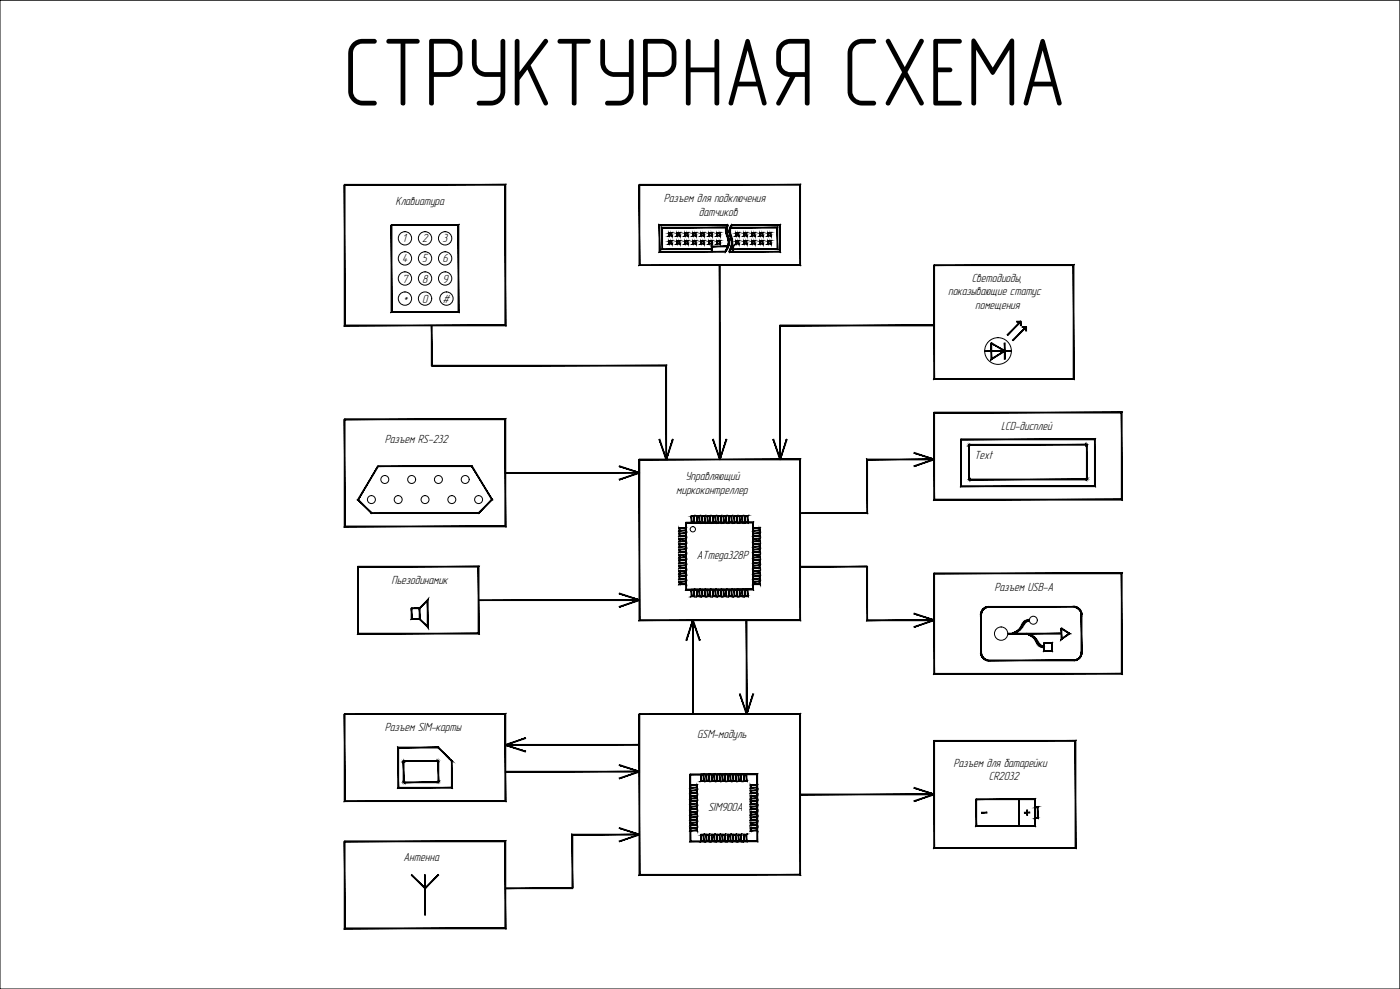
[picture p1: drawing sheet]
<svg xmlns="http://www.w3.org/2000/svg" width="841mm" height="594mm" viewBox="0 0 841 594" stroke-linecap="round" stroke-linejoin="round" font-family="sans-serif">
<!-- layer: KONTUR -->
<path d="M0 0h841v594h-841z" fill="none" stroke="#000" stroke-width=".6"/>
<!-- layer: Sheet -->
<g fill="#000" stroke="#000" stroke-width=".6">
<path d="M207 111h97zM207 111h97h-1zM303 111l1 85v-85zM303 111l1 85-1-1zM207 196h97l-1-1zM207 195h96l-96 1zM207 111v85v-1zM207 111v84z"/>
<path d="M384 111h97zM384 111h97h-1zM480 111l1 48v-48zM480 111l1 48h-1zM384 159h97h-1zM384 159h96h-96zM384 111v48zM384 111v48z"/>
<path d="M235 135h41zM235 135h41h-1zM276 135h-1l1 53zM275 135l1 53-1-1zM235 188h41l-1-1zM235 188v-1h40zM235 135v53v-1zM235 135v52z"/>
<path d="M402 140h2zM402 140h2zM403 140l1 2v-2zM403 140l1 2zM402 142h2l-1-1zM402 142l1-1zM402 140v2v-1zM402 140v1z"/>
<path d="M407 140h1zM407 140h1zM408 140v2v-2zM408 140v2zM406 142h2v-1zM407 141h1l-2 1zM406 140v2l1-1zM406 140h1v1z"/>
<path d="M411 140h2zM411 140h2zM413 140v2v-2zM413 140v2zM411 142h2v-1zM411 142l2-1zM411 140v2l1-1zM411 140h1v1z"/>
<path d="M416 140h2zM416 140h2zM418 140v2v-2zM418 140v2zM416 142h2v-1zM416 142l2-1zM416 140v2l1-1zM416 140h1v1z"/>
<path d="M421 140h2zM421 140h2zM422 140l1 2v-2zM422 140l1 2zM421 142h2l-1-1zM421 142l1-1zM421 140v2v-1zM421 140v1z"/>
<path d="M426 140h2zM426 140h2zM428 140h-1l1 2zM427 140l1 2zM426 142h2l-1-1zM426 142l1-1zM426 140v2v-1zM426 140v1z"/>
<path d="M431 140h2zM431 140h2zM433 140h-1l1 2zM432 140l1 2zM431 142h2l-1-1zM431 142l1-1zM431 140v2v-1zM431 140v1z"/>
<path d="M398 137h38v-1zM398 136h38l-38 1zM398 136v13v-12zM398 136v13v1zM398 149v1l30-1zM398 150l30-1v1z"/>
<path d="M396 135h41zM396 135h41h-41zM396 135v16v-16zM396 135v16zM396 151h40zM396 151h40z"/>
<path d="M437 135v1zM437 135v1zM436 136l1 1zM436 136l1 1zM436 137h1zM436 137h1zM436 137l1 1zM436 137l1 1zM436 138h1zM436 138h1zM436 138l1 1zM436 138l1 1zM436 139h1zM436 139h1zM436 139l1 1zM436 139l1 1zM436 140h1zM436 140h1zM436 140h1zM436 140h1zM436 141h1zM436 141h1zM437 141v1zM437 141v1zM437 142l1 1zM437 142l1 1zM437 143h1zM437 143h1zM437 143h1zM437 143h1zM437 143l1 1zM437 143l1 1zM437 144h1zM437 144h1zM438 144v1zM438 144v1zM438 145v1zM438 145v1zM438 146v1zM438 146v1zM437 147h1zM437 147h1zM437 147l1 1zM437 147l1 1zM437 148v1l1-1zM437 148v1zM437 148v1zM437 148v1zM437 149v1v-1zM437 149v1h-1zM436 150v1l1-1zM436 150v1v-1zM436 150v1zM436 150v1h-1z"/>
<path d="M439 136v1l28-1zM439 137l28-1v1zM467 136v1v13zM467 137v13v-1zM440 150h27v-1zM440 149h27l-27 1z"/>
<path d="M440 135h29zM440 135h29h-1zM469 135h-1l1 16zM468 135l1 16h-1zM438 151h31h-1zM438 151h30h-30z"/>
<path d="M439 135l1 1zM439 135l1 1zM439 136v1zM439 136v1zM438 137l1 1zM438 137l1 1zM438 138h1zM438 138h1zM438 138l1 1zM438 138l1 1zM438 139h1zM438 139h1zM438 139l1 1zM438 139l1 1zM438 140h1zM438 140h1zM438 140h1zM438 140h1zM438 141h1zM438 141h1zM438 141h1zM438 141h1zM439 141v1zM439 141v1zM439 142v1zM439 142v1zM439 143h1zM439 143h1zM439 143h1zM439 143h1zM439 143l1 1zM439 143l1 1zM439 144h1zM439 144h1zM439 144l1 1zM439 144l1 1zM439 145h1zM439 145h1zM440 145v1zM440 145v1zM440 146v1zM440 146v1zM439 147h1zM439 147h1zM439 147l1 1zM439 147l1 1zM439 148l1 1zM439 148l1 1zM439 148v1h1zM439 148v1zM439 149v1zM439 149v1zM439 150v1v-1zM439 150v1zM438 150v1h1zM438 150v1z"/>
<path d="M442 140h2zM442 140h2zM444 140h-1l1 2zM443 140l1 2zM442 142h2l-1-1zM442 142l1-1zM442 140v2v-1zM442 140v1z"/>
<path d="M447 140h2zM447 140h2zM449 140h-1l1 2zM448 140l1 2zM447 142h2l-1-1zM447 142l1-1zM447 140v2v-1zM447 140v1z"/>
<path d="M452 140h2zM452 140h2zM454 140h-1l1 2zM453 140l1 2zM451 142h3l-1-1zM452 141h1l-2 1zM451 140v2l1-1zM451 140h1v1z"/>
<path d="M457 140h1zM457 140h1zM458 140v2zM458 140v2zM456 142h2v-1zM456 142l2-1zM456 140v2l1-1zM456 140h1v1z"/>
<path d="M461 140h2zM461 140h2zM463 140v2zM463 140v2zM461 142h2v-1zM461 142l2-1zM461 140v2l1-1zM461 140h1v1z"/>
<path d="M402 145h2zM402 145h2zM403 145l1 2v-2zM403 145l1 2zM402 147h2l-1-1zM402 147l1-1zM402 145v2v-1zM402 145v1z"/>
<path d="M407 145h1zM407 145h1zM408 145v2v-2zM408 145v2zM406 147h2v-1zM406 147l2-1zM406 145v2l1-1zM406 145h1v1z"/>
<path d="M411 145h2zM411 145h2zM413 145v2v-2zM413 145v2zM411 147h2v-1zM411 147l2-1zM411 145v2l1-1zM411 145h1v1z"/>
<path d="M416 145h2zM416 145h2zM418 145v2v-2zM418 145v2zM416 147h2v-1zM416 147l2-1zM416 145v2l1-1zM416 145h1v1z"/>
<path d="M421 145h2zM421 145h2zM422 145l1 2v-2zM422 145l1 2zM421 147h2l-1-1zM421 147l1-1zM421 145v2v-1zM421 145v1z"/>
<path d="M426 145h2zM426 145h2zM428 145h-1l1 2zM427 145l1 2zM426 147h2l-1-1zM426 147l1-1zM426 145v2v-1zM426 145v1z"/>
<path d="M431 145h2zM431 145h2zM433 145h-1l1 2zM432 145l1 2zM431 147h2l-1-1zM431 147l1-1zM431 145v2v-1zM431 145v1z"/>
<path d="M432 159l1 117v-117zM432 159l1 117h-1z"/>
<path d="M428 148h9zM427 148h10h-9zM427 148l1 3v-3zM427 148l1 3h-1z"/>
<path d="M440 148h1zM440 148h1zM441 148h-1l1 3zM440 148l1 3h-1z"/>
<path d="M442 145h2zM442 145h2zM443 145l1 2v-2zM443 145l1 2zM442 147h2l-1-1zM442 147l1-1zM442 145v2v-1zM442 145v1z"/>
<path d="M447 145h2zM447 145h2zM448 145l1 2v-2zM448 145l1 2zM447 147h2l-1-1zM447 147l1-1zM447 145v2v-1zM447 145v1z"/>
<path d="M452 145h2zM452 145h2zM454 145h-1l1 2zM453 145l1 2zM451 147h3l-1-1zM451 147l2-1zM451 145v2l1-1zM451 145h1v1z"/>
<path d="M457 145h1zM457 145h1zM458 145v2zM458 145v2zM456 147h2v-1zM456 147l2-1zM456 145v2l1-1zM456 145h1v1z"/>
<path d="M461 145h2zM461 145h2zM463 145v2zM463 145v2zM461 147h2v-1zM461 147l2-1zM461 145v2l1-1zM461 145h1v1z"/>
<path d="M561 159v1l84-1zM561 160l84-1v1zM645 159v1v68zM645 160v68v-1zM561 228h84v-1zM561 228v-1h84zM561 159v69v-1zM561 159v68z"/>
<path d="M259 196l1 24v-24zM259 196l1 24h-1z"/>
<path d="M468 196l1 80v-80zM468 196l1 80h-1z"/>
<path d="M469 196h92v-1zM469 195h92l-92 1z"/>
<path d="M611 193h2zM611 193h2h-2z"/>
<path d="M613 193v3v-3zM613 193v3z"/>
<path d="M614 197h2v-1zM614 196h2l-2 1z"/>
<path d="M616 196l1 3v-3zM616 196l1 3h-1z"/>
<path d="M259 219v1l141-1zM259 220l141-1v1zM400 219v1v56zM400 220v56z"/>
<path d="M591 211h17zM591 211h17z"/>
<path d="M595 206l1 9v-9zM595 206l1 9-1 1zM596 215l-1 1 8-5zM595 216l8-5h1zM595 206l8 5h1zM596 206l8 5-9-5z"/>
<path d="M603 206l1 10v-10zM603 206l1 10h-1z"/>
<path d="M605 201l8-8zM613 193l-8 8z"/>
<path d="M608 204l1 1 7-9zM616 196l1 1-8 8z"/>
<path d="M207 252h97zM207 252h97h-1zM303 252l1 64v-64zM303 252l1 64h-1zM207 316h97h-1zM207 316h96zM207 252v64zM207 252v64z"/>
<path d="M561 248h113zM561 248h113zM674 248v52zM674 248v52zM561 300h113zM561 300h113h-113zM561 248v52zM561 248v52z"/>
<path d="M227 280h57zM227 280h57h-1z"/>
<path d="M284 280h-1l13 20zM283 280l13 20h-1zM295 300l-7 8 8-8zM287 308l8-8-7 8zM223 308h65h-1zM223 308h64h-64zM215 300l8 8zM215 300l8 8zM227 280l-12 20zM227 280l-12 20z"/>
<path d="M384 276h97zM384 276h97h-1zM480 276l1 97v-97zM480 276l1 97-1-1zM384 373h97l-1-1zM384 372h96l-96 1zM384 276v97v-1zM384 276v96z"/>
<path d="M396 264l4 12-4-12zM396 264l4 12z"/>
<path d="M404 264l-4 12 4-12zM404 264l-4 12z"/>
<path d="M428 264l5 12-4-12zM428 264l5 12h-1z"/>
<path d="M436 264l-3 12 4-12zM436 264l-3 12h-1z"/>
<path d="M464 264l5 12-4-12zM464 264l5 12h-1z"/>
<path d="M472 264l-3 12 4-12zM472 264l-3 12h-1z"/>
<path d="M549 280l12-4zM549 280l12-4z"/>
<path d="M549 272l12 4zM549 272l12 4z"/>
<path d="M521 276h40zM521 276h40h-40zM521 276v32v-32zM521 276v32zM481 308h40zM481 308h40h-40z"/>
<path d="M577 264h81zM577 264h81h-1zM657 264l1 28v-28zM657 264l1 28h-1zM577 292h81h-1zM578 292h79h-80zM577 264v28h1zM577 264h1v28z"/>
<path d="M582 268v19v-19zM582 268v19z"/>
<path d="M582 267h1zM582 267h1zM582 267l1 1zM582 268h1z"/>
<path d="M583 267h69zM583 267h69h-69z"/>
<path d="M653 267v1zM653 267v1zM652 267v1zM652 267v1z"/>
<path d="M304 284h80zM304 284h80z"/>
<path d="M372 288l12-4zM372 288l12-4z"/>
<path d="M372 280l12 4zM372 280l12 4-12-4z"/>
<path d="M582 288v-1zM582 288v-1zM582 287v1z"/>
<path d="M583 288h69zM583 288h69z"/>
<path d="M652 288h1zM652 288h1zM652 288h1zM653 287v1z"/>
<path d="M653 268v19zM653 268v19z"/>
<path d="M408 317h4zM408 317h4zM412 317v2zM412 317v2zM408 319h4v-1zM408 319v-1h4zM408 317v2v-1zM408 317v1z"/>
<path d="M412 314h41zM412 314h41h-1zM452 314l1 40v-40zM452 314l1 40h-1zM412 354h41h-1zM412 354h40zM412 314v40zM412 314v40z"/>
<path d="M415 310h2zM415 310h2zM417 310v4zM417 310v4zM415 314h2zM415 314h2zM415 310v4h1zM415 310h1v4z"/>
<path d="M419 310h1zM419 310h1zM420 310v4zM420 310v4zM418 314h2zM418 314h2zM418 310v4h1zM418 310h1v4z"/>
<path d="M422 310h2zM422 310h2zM424 310h-1l1 4zM423 310l1 4h-1zM422 314h2h-1zM422 314h1zM422 310v4zM422 310v4z"/>
<path d="M425 310h2zM425 310h2zM427 310h-1l1 4zM426 310l1 4h-1zM425 314h2h-1zM425 314h1zM425 310v4zM425 310v4z"/>
<path d="M428 310h2zM428 310h2zM430 310v4zM430 310v4zM428 314h2zM428 314h2zM428 310v4zM428 310v4z"/>
<path d="M431 310h2zM431 310h2zM433 310v4zM433 310v4zM431 314h2zM431 314h2zM431 310v4h1zM431 310h1v4z"/>
<path d="M435 310h1zM435 310h1zM436 310v4zM436 310v4zM434 314h2zM434 314h2zM434 310v4h1zM434 310h1v4z"/>
<path d="M438 310h2zM438 310h2zM440 310h-1l1 4zM439 310l1 4h-1zM438 314h2h-1zM438 314h1zM438 310v4zM438 310v4z"/>
<path d="M441 310h2zM441 310h2zM442 310l1 4v-4zM442 310l1 4h-1zM441 314h2h-1zM441 314h1zM441 310v4zM441 310v4z"/>
<path d="M444 310h2zM444 310h2zM446 310v4v-4zM446 310v4zM444 314h2zM444 314h2zM444 310v4h1zM444 310h1v4z"/>
<path d="M448 310h1zM448 310h1zM449 310v4v-4zM449 310v4zM447 314h2zM447 314h2zM447 310v4h1zM447 310h1v4z"/>
<path d="M452 317h5zM452 317h5h-1zM456 317l1 2v-2zM456 317l1 2zM452 319h5l-1-1zM452 319l1-1h3zM452 317v2l1-1zM452 317h1v1z"/>
<path d="M408 339v1l4-1zM408 340l4-1v1zM412 339v1v2zM412 340v2zM408 342h4v-1zM408 342v-1h4zM408 340v2v-1zM408 340v1z"/>
<path d="M408 336v1l4-1zM408 337l4-1v1zM412 336v1v1zM412 337v1zM408 338h4zM408 338h4zM408 336v2zM408 336v2z"/>
<path d="M408 333h4zM408 333h4zM412 333v2zM412 333v2zM408 335h4zM408 335h4zM408 333v2zM408 333v2z"/>
<path d="M408 330h4zM408 330h4zM412 330v2zM412 330v2zM408 332h4v-1zM408 332v-1h4zM408 330v2v-1zM408 330v1z"/>
<path d="M408 327h4zM408 327h4zM412 327v2zM412 327v2zM408 329h4v-1zM408 329v-1h4zM408 327v2v-1zM408 327v1z"/>
<path d="M408 323v1l4-1zM408 324l4-1v1zM412 323v1v1zM412 324v1zM408 325h4zM408 325h4zM408 324v1zM408 324v1z"/>
<path d="M408 320v1l4-1zM408 321l4-1v1zM412 320v1v1zM412 321v1zM408 322h4zM408 322h4zM408 320v2zM408 320v2z"/>
<path d="M452 339v1l5-1zM452 340l5-1-1 1zM456 340l1 2v-3zM456 340l1 2zM452 342h5l-1-1zM452 342l1-1h3zM452 340v2l1-1zM452 340h1v1z"/>
<path d="M452 336v1l5-1zM452 337l5-1-1 1zM456 337l1 1v-2zM456 337l1 1zM452 338h5h-1zM452 338h1h3zM452 336v2h1zM452 336h1v2z"/>
<path d="M452 333h5zM452 333h5h-1zM456 333l1 2v-2zM456 333l1 2zM452 335h5h-1zM452 335h1h3zM452 333v2h1zM452 333h1v2z"/>
<path d="M452 330h5zM452 330h5h-1zM456 330l1 2v-2zM456 330l1 2zM452 332h5l-1-1zM452 332l1-1h3zM452 330v2l1-1zM452 330h1v1z"/>
<path d="M452 327h5zM452 327h5h-1zM456 327l1 2v-2zM456 327l1 2zM452 329h5l-1-1zM452 329l1-1h3zM452 327v2l1-1zM452 327h1v1z"/>
<path d="M452 323v1l5-1zM452 324l5-1-1 1zM456 324l1 1v-2zM456 324l1 1zM452 325h5h-1zM452 325h1h3zM452 324v1h1zM452 324h1v1z"/>
<path d="M452 320v1l5-1zM452 321l5-1-1 1zM456 321l1 1v-2zM456 321l1 1zM452 322h5h-1zM452 322h1h3zM452 320v2h1zM452 320h1v2z"/>
<path d="M215 340v1l73-1zM215 341l73-1-1 1zM287 341l1 40v-41zM287 341l1 40-1-1zM215 381h73l-1-1zM215 381v-1h72zM215 340v41v-1zM215 340v40z"/>
<path d="M408 349v1l4-1zM408 350l4-1v1zM412 349v1v1zM412 350v1zM408 351h4zM408 351h4zM408 349v2zM408 349v2z"/>
<path d="M408 346h4zM408 346h4zM412 346v2zM412 346v2zM408 348h4v-1zM408 348v-1h4zM408 346v2v-1zM408 346v1z"/>
<path d="M408 343h4zM408 343h4zM412 343v2zM412 343v2zM408 345h4v-1zM408 345v-1h4zM408 343v2v-1zM408 343v1z"/>
<path d="M415 354h2zM415 354h2zM417 354v4zM417 354v4zM415 358h2zM415 358h2zM415 354v4h1zM415 354h1v4z"/>
<path d="M419 354h1zM419 354h1zM420 354v4zM420 354v4zM418 358h2zM419 358h1h-2zM418 354v4h1zM418 354h1v4z"/>
<path d="M422 354h2zM422 354h2zM424 354h-1l1 4zM423 354l1 4h-1zM422 358h2h-1zM422 358h1h-1zM422 354v4zM422 354v4z"/>
<path d="M425 354h2zM425 354h2zM427 354h-1l1 4zM426 354l1 4h-1zM425 358h2h-1zM425 358h1h-1zM425 354v4zM425 354v4z"/>
<path d="M428 354h2zM428 354h2zM430 354v4zM430 354v4zM428 358h2zM428 358h2h-2zM428 354v4zM428 354v4z"/>
<path d="M431 354h2zM431 354h2zM433 354v4zM433 354v4zM431 358h2zM432 358h1h-2zM431 354v4h1zM431 354h1v4z"/>
<path d="M435 354h1zM435 354h1zM436 354v4zM436 354v4zM434 358h2zM435 358h1h-2zM434 354v4h1zM434 354h1v4z"/>
<path d="M438 354h2zM438 354h2zM440 354h-1l1 4zM439 354l1 4h-1zM438 358h2h-1zM438 358h1h-1zM438 354v4zM438 354v4z"/>
<path d="M441 354h2zM441 354h2zM443 354h-1l1 4zM442 354l1 4h-1zM441 358h2h-1zM441 358h1h-1zM441 354v4zM441 354v4z"/>
<path d="M444 354h2zM444 354h2zM446 354v4zM446 354v4zM444 358h2zM445 358h1h-2zM444 354v4h1zM444 354h1v4z"/>
<path d="M448 354h1zM448 354h1zM449 354v4zM449 354v4zM447 358h2zM448 358h1h-2zM447 354v4h1zM447 354h1v4z"/>
<path d="M452 349v1l5-1zM452 350l5-1-1 1zM457 349l-1 1 1 1zM456 350l1 1zM452 351h5h-1zM452 351h1h3zM452 349v2h1zM452 349h1v2z"/>
<path d="M452 346h5zM452 346h5h-1zM456 346l1 2v-2zM456 346l1 2zM452 348h5l-1-1zM452 348l1-1h3zM452 346v2l1-1zM452 346h1v1z"/>
<path d="M452 343h5zM452 343h5h-1zM456 343l1 2v-2zM456 343l1 2zM452 345h5l-1-1zM452 345l1-1h3zM452 343v2l1-1zM452 343h1v1z"/>
<path d="M481 340v1l40-1zM481 341l40-1v1z"/>
<path d="M521 340v32v-32zM521 340v32v1zM521 372v1l40-1zM521 373l40-1v1z"/>
<path d="M561 344v1l113-1zM561 345l113-1v1zM674 344v1v60zM674 345v60zM561 405h113zM561 405h113zM561 344v61zM561 344v61z"/>
<path d="M247 365l1 7v-7zM247 365l1 7h-1zM248 372h-1h5zM247 372h5zM252 366v6zM252 366v-1v7zM247 366h5v-1zM247 365h5l-5 1z"/>
<path d="M252 372l5 4zM252 372l5 4v1zM257 361v15v1zM257 360v17v-16zM257 360l-5 6zM257 360l-5 6v-1z"/>
<path d="M288 360v1l96-1zM288 361l96-1v1z"/>
<path d="M372 364v1l12-5zM372 365l12-5v1z"/>
<path d="M372 357l12 4v-1zM372 356l12 4-12-3z"/>
<path d="M448 373l1 56v-56zM448 373l1 56h-1z"/>
<path d="M549 376v1l12-5zM549 377l12-5v1z"/>
<path d="M549 368v1l12 3zM549 369l12 3v1z"/>
<path d="M589 370l1 21v-21zM589 370l1 21h-1z"/>
<path d="M593 364h1v1zM593 364l1 1zM592 365l1-1v1zM592 365h1zM591 365h1zM591 365v1l1-1zM590 366l1-1v1zM590 366h1zM590 366h1l-1 1zM590 367l1-1zM590 367h-1zM589 367l1 1v-1zM589 367l1 1h-1zM589 368h1zM589 368h1l-1 1zM590 368l-1 1h1zM589 369h1l-1 1zM590 369l-1 1z"/>
<path d="M637 377l1 6v-6zM637 377l1 6-1 1zM638 383l-1 1 5-3zM637 384l5-3h1zM637 378l5 3h1zM638 377l5 4-6-3z"/>
<path d="M594 365h51v-1zM594 364h51l-51 1z"/>
<path d="M650 369v1h-1zM649 369v1l1-1zM650 368v1h-1zM649 368v1l1-1zM650 367v1h-1zM649 368l1-1zM649 367h1l-1 1zM649 367v1v-1zM649 366v1zM649 366v1zM648 365l1 1h-1zM648 365v1zM647 365h1v1zM647 365l1 1zM646 364l1 1zM646 364l1 1zM645 364h1v1zM645 364l1 1z"/>
<path d="M416 373l-4 12zM416 373h1l-5 12z"/>
<path d="M416 373l4 12h1zM416 373h1l4 12z"/>
<path d="M589 391h1l-1 1zM590 391l-1 1h1zM589 392h1l-1 1zM590 392l-1 1h1zM589 393h1l-1 1zM590 393l-1 1h1zM589 394h1v1zM590 394v1v-1zM590 395v-1v1zM590 394v1h1zM590 395h1v1zM591 395v1zM591 396h1h-1zM591 396h1zM592 396l1 1-1-1zM592 396l1 1v-1zM593 396l1 1h-1zM593 396l1 1v-1z"/>
<path d="M594 396v1l51-1zM594 397l51-1v1z"/>
<path d="M605 380v1l33-1zM605 381l33-1v1z"/>
<path d="M608 380v1v-1zM608 380l1 1h-1zM608 380l1 1v-1zM609 380v1zM609 380h1zM610 380h-1zM610 380v-1zM610 379v1zM610 379v1l1-1zM611 379l-1 1zM611 379v1v-1zM611 379v1zM611 379h1zM612 379h-1zM612 379v-1zM612 378v1zM612 378v1v-1zM612 378v1zM613 378v-1zM613 377v1zM613 377v1zM613 377v1zM613 376l1 1zM613 376l1 1zM614 376v1zM614 376v1zM614 375v1zM614 375v1zM614 375l1 1zM614 375l1 1zM614 375h1zM614 375h1zM615 374v1zM615 374v1zM615 374v1zM615 374v1zM616 373v1zM616 373v1zM616 373v1zM616 373v1zM616 373v1zM616 373v1zM616 373h1zM617 373h-1zM617 373l1-1zM618 372l-1 1zM618 372v1v-1zM618 372v1z"/>
<path d="M617 380v1h1zM617 381h1h-1zM618 381h-1h1zM617 381h1zM618 381h1zM618 381h1v1zM619 381v1v-1zM619 382v-1zM619 381v1h1zM619 382h1zM620 382h1zM620 382h1zM621 382l-1 1h1zM620 383h1zM621 383h1zM621 383h1zM621 384h1zM621 384h1zM622 384h1zM622 384h1zM622 384l1 1zM622 384l1 1zM622 385h1zM622 385h1zM622 385h1zM622 385h1zM623 386h1zM623 386h1zM623 386h1zM623 386h1zM623 387h1zM623 387h1zM623 387h1zM623 387h1zM624 387v1zM624 388l1-1zM625 387l-1 1zM624 388h1zM625 388h1zM626 388h-1zM625 388h1zM626 388v1v-1zM626 389v-1zM626 388v1l1-1zM626 389l1-1zM627 388v1v-1zM627 389v-1z"/>
<path d="M627 386v1l5-1zM627 387l5-1v1zM632 386v1v4zM632 387v4zM627 391h5zM627 391h5zM627 386v5zM627 386v5z"/>
<path d="M645 396l1 1h-1zM645 396l1 1v-1zM646 396h1l-1 1zM646 396h1zM647 396h1h-1zM647 396h1zM648 396l1-1-1 1zM648 396l1-1h-1zM648 395h1zM649 394l-1 1h1zM649 394h1l-1 1zM649 394h1zM649 394l1-1v1zM649 393v1l1-1zM650 392v1h-1zM649 392v1l1-1zM650 391v1h-1zM649 391v1l1-1z"/>
<path d="M649 370v21h1zM649 370h1v21z"/>
<path d="M444 417l5 12-4-12zM444 417l5 12h-1z"/>
<path d="M452 417l-3 12 4-12zM452 417l-3 12h-1z"/>
<path d="M207 429h97zM207 429h97h-1zM304 429h-1l1 52zM303 429l1 52h-1zM207 481h97h-1zM207 481h96h-96zM207 429v52zM207 429v52z"/>
<path d="M384 429h97zM384 429h97h-1zM481 429h-1l1 97zM480 429l1 97-1-1zM384 526h97l-1-1zM384 526v-1h96zM384 429v97v-1zM384 429v96z"/>
<path d="M416 373v56h1zM416 373h1v56z"/>
<path d="M242 458l1 11v-11zM242 458l1 11h-1z"/>
<path d="M242 457h1zM242 457h1zM242 457l1 1zM242 458h1zM242 458h1zM242 458h1z"/>
<path d="M243 457h20zM243 457h20h-20z"/>
<path d="M263 457v1zM263 457v1zM263 457v1zM263 457v1z"/>
<path d="M270 456l1 1h1zM270 456v-1l2 2zM263 449l7 7v-1zM263 449l7 6-7-6zM239 449h24zM239 449h24h-24zM239 449v24v-24zM239 449v24zM239 473h32h-32zM239 473h32h1zM271 457v16h1zM271 457h1v16z"/>
<path d="M304 448l12 4v-1zM304 447l12 4-12-3z"/>
<path d="M304 448l12-4v-1zM304 447l12-4-12 5z"/>
<path d="M372 459v1l12 3zM372 460l12 3v1z"/>
<path d="M304 448h80v-1zM304 447h80l-80 1z"/>
<path d="M561 445h85zM561 445h85zM646 445v65zM646 445v65v-1zM561 510h85v-1zM561 510v-1h85zM561 445v65v-1zM561 445v64z"/>
<path d="M242 469h1zM242 470l1-1zM242 470l1-1zM243 469l-1 1zM242 470h1z"/>
<path d="M243 470h20zM243 470h20z"/>
<path d="M263 469v1zM263 469h1zM263 469h1z"/>
<path d="M263 458v11h1zM263 458h1v11z"/>
<path d="M304 463v1l80-1zM304 464l80-1v1z"/>
<path d="M372 467v1l12-5zM372 468l12-5v1z"/>
<path d="M415 465h40zM415 465h40zM455 465v41zM455 465v41v-1zM414 506h41v-1zM414 506l1-1h40zM414 465v41l1-1zM414 465h1v40z"/>
<path d="M415 478h4zM415 478h4h-1zM418 478l1 2v-2zM418 478l1 2zM414 480h5l-1-1zM414 480l1-1h3zM414 478v2l1-1zM414 478h1v1z"/>
<path d="M415 475h4zM415 475h4h-1zM418 475l1 2v-2zM418 475l1 2zM414 477h5l-1-1zM414 477l1-1h3zM414 475v2l1-1zM414 475h1v1z"/>
<path d="M415 471v1l4-1zM415 472l4-1-1 1zM418 472l1 1v-2zM418 472l1 1zM414 473h5h-1zM414 473h1h3zM414 472v1h1zM414 472h1v1z"/>
<path d="M421 465h2zM421 465h2zM422 465l1 4v-4zM422 465l1 4h-1zM421 469h2h-1zM421 469h1zM421 465v4zM421 465v4z"/>
<path d="M424 465h2zM424 465h2zM426 465v4v-4zM426 465v4zM424 469h2zM424 469h2zM424 465v4h1zM424 465h1v4z"/>
<path d="M428 465h1zM428 465h1zM429 465v4zM429 465v4zM427 469h2zM427 469h2zM427 465v4h1zM427 465h1v4z"/>
<path d="M431 465h2zM431 465h2zM433 465h-1l1 4zM432 465l1 4h-1zM431 469h2h-1zM431 469h1zM431 465v4zM431 465v4z"/>
<path d="M434 465h2zM434 465h2zM436 465h-1l1 4zM435 465l1 4h-1zM434 469h2h-1zM434 469h1zM434 465v4zM434 465v4z"/>
<path d="M437 465h2zM437 465h2zM439 465v4zM439 465v4zM437 469h2zM437 469h2zM437 465v4zM437 465v4z"/>
<path d="M440 465h2zM440 465h2zM442 465v4zM442 465v4zM440 469h2zM440 469h2zM440 465v4h1zM440 465h1v4z"/>
<path d="M444 465h1zM444 465h1zM445 465v4v-4zM445 465v4zM443 469h2zM443 469h2zM443 465v4h1zM443 465h1v4z"/>
<path d="M447 465h2zM447 465h2zM449 465h-1l1 4zM448 465l1 4h-1zM447 469h2h-1zM447 469h1zM447 465v4zM447 465v4z"/>
<path d="M451 478h4zM451 478h4zM455 478v2zM455 478v2zM451 480h4v-1zM451 479h4l-4 1zM451 478v2v-1zM451 478v1z"/>
<path d="M451 475h4zM451 475h4zM455 475v2zM455 475v2zM451 477h4v-1zM451 477v-1h4zM451 475v2v-1zM451 475v1z"/>
<path d="M451 471v1l4-1zM451 472l4-1v1zM455 471v1v1zM455 472v1zM451 473h4zM451 473h4zM451 472v1zM451 472v1z"/>
<path d="M481 477h80zM481 477h80z"/>
<path d="M549 473l12 4zM549 473l12 4z"/>
<path d="M586 480h36zM586 480h36zM622 480v16zM622 480v16zM586 496h36zM586 496h1h35zM586 480v16h1zM586 480h1v16z"/>
<path d="M372 497v1l12 3zM372 498l12 3v1z"/>
<path d="M415 497v1l4-1zM415 498l4-1-1 1zM419 497l-1 1 1 1zM418 498l1 1zM414 499h5h-1zM414 499h1h3zM414 497v2h1zM414 497h1v2z"/>
<path d="M415 494h4zM415 494h4h-1zM419 494h-1l1 2zM418 494l1 2zM414 496h5l-1-1zM414 496l1-1h3zM414 494v2l1-1zM414 494h1v1z"/>
<path d="M415 491h4zM415 491h4h-1zM419 491h-1l1 2zM418 491l1 2zM414 493h5l-1-1zM414 493l1-1h3zM414 491v2l1-1zM414 491h1v1z"/>
<path d="M415 487v1l4-1zM415 488l4-1-1 1zM418 488l1 2v-3zM418 488l1 2zM414 490h5l-1-1zM414 490l1-1h3zM414 488v2l1-1zM414 488h1v1z"/>
<path d="M415 484v1l4-1zM415 485l4-1-1 1zM418 485l1 1v-2zM418 485l1 1zM414 486h5h-1zM414 486h1h3zM414 484v2h1zM414 484h1v2z"/>
<path d="M415 481h4zM415 481h4h-1zM418 481l1 2v-2zM418 481l1 2zM414 483h5h-1zM414 483h1h3zM414 481v2h1zM414 481h1v2z"/>
<path d="M451 497v1l4-1zM451 498l4-1v1zM455 497v1v1zM455 498v1zM451 499h4zM451 499h4h-4zM451 497v2zM451 497v2z"/>
<path d="M451 494h4zM451 494h4zM455 494v2zM455 494v2zM451 496h4v-1zM451 495h4l-4 1zM451 494v2v-1zM451 494v1z"/>
<path d="M451 491h4zM451 491h4zM455 491v2zM455 491v2zM451 493h4v-1zM451 492h4l-4 1zM451 491v2v-1zM451 491v1z"/>
<path d="M451 487v1l4-1zM451 488l4-1v1zM455 487v1v2zM455 488v2zM451 490h4v-1zM451 489h4l-4 1zM451 488v2v-1zM451 488v1z"/>
<path d="M451 484v1l4-1zM451 485l4-1v1zM455 484v1v1zM455 485v1zM451 486h4zM451 486h4h-4zM451 484v2zM451 484v2z"/>
<path d="M451 481h4zM451 481h4zM455 481v2zM455 481v2zM451 483h4zM451 483h4h-4zM451 481v2zM451 481v2z"/>
<path d="M549 481l12-4zM549 481l12-4z"/>
<path d="M590 488h3zM590 488h3z"/>
<path d="M612 480v16v-16zM612 480v16z"/>
<path d="M615 488h4zM615 488h4z"/>
<path d="M617 487v3v-3zM617 487v3z"/>
<path d="M622 485h2zM622 485h2zM623 485l1 7v-7zM623 485l1 7-1-1zM622 492h2l-1-1zM622 491h1l-1 1zM622 485v7v-1zM622 485v6z"/>
<path d="M207 505v1l97-1zM207 506l97-1-1 1zM304 505l-1 1 1 52zM303 506l1 52-1-1zM207 558h97l-1-1zM207 557h96l-96 1zM207 505v53v-1zM207 505v52z"/>
<path d="M372 505v1l12-5zM372 506l12-5v1z"/>
<path d="M421 501v1l2-1zM421 502l2-1zM423 501l-1 1 1 4zM422 502l1 4-1-1zM421 506h2l-1-1zM421 506l1-1zM421 501v5v-1zM421 501v4z"/>
<path d="M424 501v1l2-1zM424 502l2-1zM426 501v1v4zM426 502v4v-1zM424 506h2v-1zM424 506l2-1zM424 501v5l1-1zM424 501h1v4z"/>
<path d="M428 501v1l1-1zM428 502l1-1zM429 501v1v4zM429 502v4v-1zM427 506h2v-1zM427 506l2-1zM427 501v5l1-1zM427 501h1v4z"/>
<path d="M431 501v1l2-1zM431 502l2-1zM433 501l-1 1 1 4zM432 502l1 4-1-1zM431 506h2l-1-1zM431 506l1-1zM431 501v5v-1zM431 501v4z"/>
<path d="M434 501v1l2-1zM434 502l2-1zM436 501l-1 1 1 4zM435 502l1 4-1-1zM434 506h2l-1-1zM434 506l1-1zM434 501v5v-1zM434 501v4z"/>
<path d="M437 501v1l2-1zM437 502l2-1zM439 501v1v4zM439 502v4v-1zM437 506h2v-1zM437 506l2-1zM437 501v5v-1zM437 501v4z"/>
<path d="M440 501v1l2-1zM440 502l2-1zM442 501v1v4zM442 502v4v-1zM440 506h2v-1zM440 506l2-1zM440 501v5l1-1zM440 501h1v4z"/>
<path d="M444 501v1l1-1zM444 502l1-1zM445 501v1v4zM445 502v4v-1zM443 506h2v-1zM443 506l2-1zM443 501v5l1-1zM443 501h1v4z"/>
<path d="M447 501v1l2-1zM447 502l2-1zM449 501l-1 1 1 4zM448 502l1 4-1-1zM447 506h2l-1-1zM447 506l1-1zM447 501v5v-1zM447 501v4z"/>
<path d="M247 526l8 7-8-8zM247 526l8 7v1z"/>
<path d="M255 533v1l8-9zM263 525l1 1-9 8z"/>
<path d="M255 534l1 16v-16zM255 534l1 16h-1z"/>
<path d="M255 525l1 9v-9zM255 525l1 9h-1z"/>
<path d="M304 533v1l40-1zM304 534l40-1v1z"/>
<path d="M344 501v33zM344 501v1v32zM344 501v1l40-1zM344 502l40-1v1z"/>
</g>
<g fill="none" stroke="#000" stroke-width=".6">
<path d="M652 267h.1M227 280h.1M645 365h.1M263 457h.1"/>
<circle cx="243" cy="143" r="4"/>
<circle cx="243" cy="155" r="4"/>
<circle cx="255" cy="143" r="4"/>
<circle cx="255" cy="155" r="4"/>
<circle cx="267" cy="143" r="4"/>
<circle cx="267" cy="155" r="4"/>
<circle cx="243" cy="179" r="4"/>
<circle cx="243" cy="167" r="4"/>
<circle cx="255" cy="179" r="4"/>
<circle cx="255" cy="167" r="4"/>
<circle cx="267" cy="167" r="4"/>
<circle cx="268" cy="179" r="4"/>
<circle cx="600" cy="211" r="8"/>
<circle cx="231" cy="288" r="2.4"/>
<circle cx="247" cy="288" r="2.4"/>
<circle cx="263" cy="288" r="2.4"/>
<circle cx="279" cy="288" r="2.4"/>
<circle cx="223" cy="300" r="2.4"/>
<circle cx="239" cy="300" r="2.4"/>
<circle cx="255" cy="300" r="2.4"/>
<circle cx="271" cy="300" r="2.4"/>
<circle cx="288" cy="300" r="2.4"/>
<circle cx="416" cy="318" r="1.6"/>
<circle cx="621" cy="373" r="2.4"/>
<circle cx="601" cy="381" r="4"/>
</g>
<text font-size="58.6" x="206" y="63">СТРУКТУРНАЯ СХЕМА</text>
<g font-size="7.3">
<text x="238" y="123">Клавиатура</text>
<text x="399" y="122">Разъем для подключения</text>
<text x="420" y="130">датчиков</text>
<text x="242" y="146">1</text>
<text x="254" y="146">2</text>
<text x="266" y="146">3</text>
<text x="242" y="158">4</text>
<text x="254" y="158">5</text>
<text x="266" y="158">6</text>
<text x="242" y="170">7</text>
<text x="254" y="170">8</text>
<text x="266" y="170">9</text>
<text x="584" y="169">Светодиоды,</text>
<text x="570" y="177">показывающие статус</text>
<text x="242" y="183">*</text>
<text x="254" y="182">0</text>
<text x="266" y="182">#</text>
<text x="586" y="186">помещения</text>
<text x="601" y="258">LCD-дисплей</text>
<text x="231" y="266">Разъем RS-232</text>
<text x="585" y="276">Text</text>
<text x="412" y="288">Управляющий</text>
<text x="406" y="297">миркоконтреллер</text>
<text x="419" y="336">ATmega328P</text>
<text x="235" y="351">Пьезодинамик</text>
<text x="597" y="355">Разъем USB-A</text>
<text x="231" y="439">Разъем SIM-карты</text>
<text x="419" y="443">GSM-модуль</text>
<text x="573" y="461">Разъем для батарейки</text>
<text x="594" y="469">CR2032</text>
<text x="425" y="487">SIM900A</text>
<text x="242" y="517">Антенна</text>
</g>
</svg>
